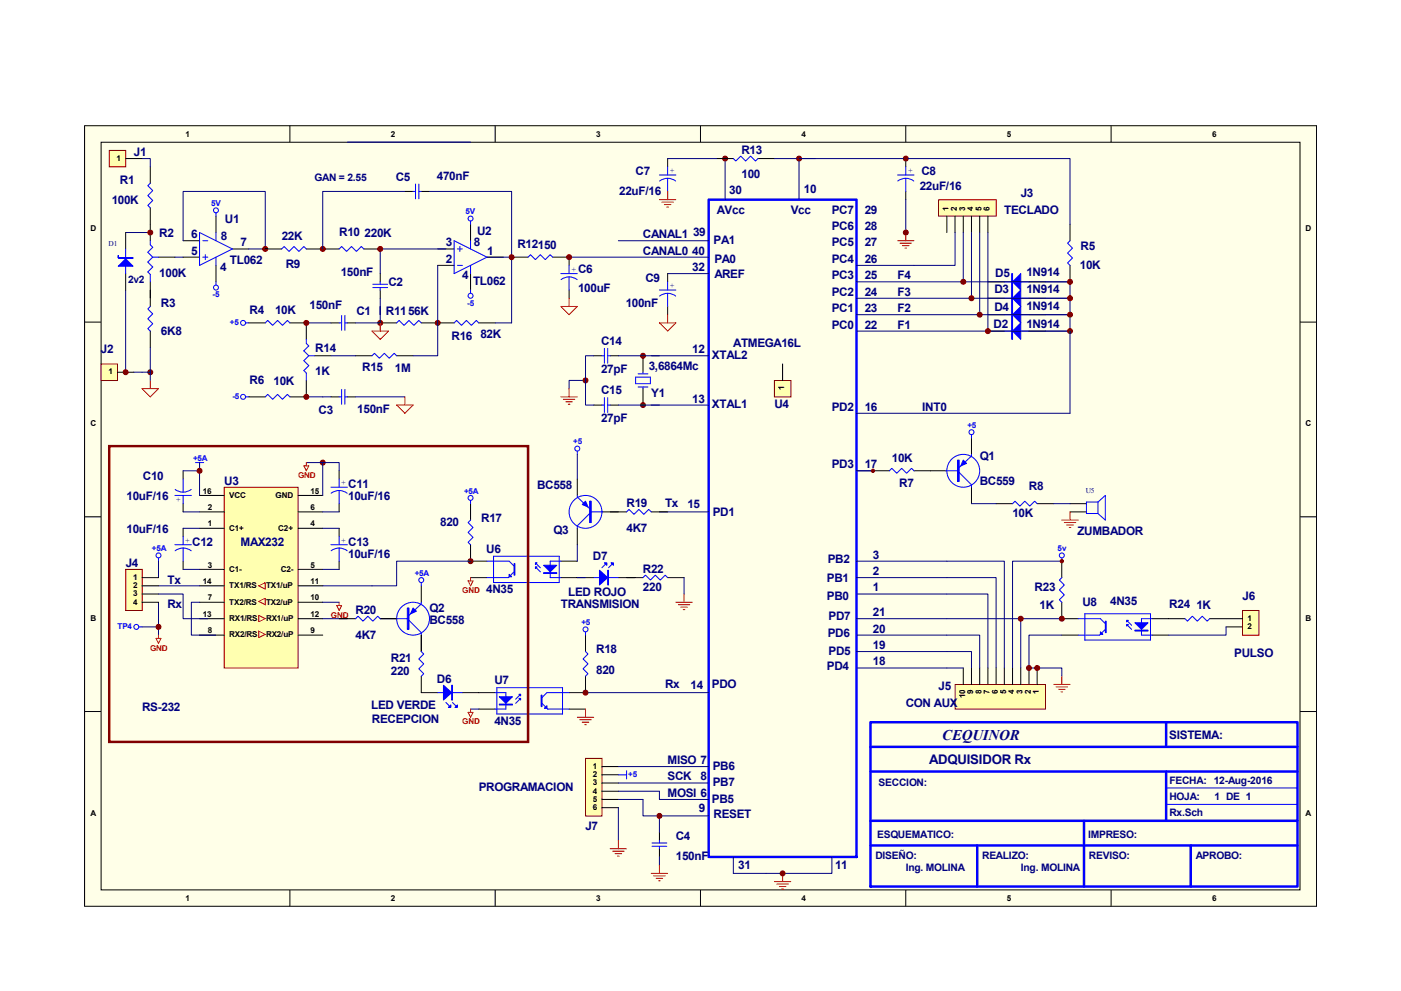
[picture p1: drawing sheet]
<svg xmlns="http://www.w3.org/2000/svg" width="420mm" height="297mm" viewBox="0 0 420 297" stroke-linecap="round" stroke-linejoin="round" font-family="sans-serif">
<path d="M25.4 37.7h369.3v233.9h-369.3z" fill="#ffffe8"/>
<g fill="none" stroke="#000" stroke-width=".3">
<path d="M25.4 37.7h369.3v233.9h-369.3zM86.9 37.7v4.9M148.4 37.7v4.9M210 37.7v4.9M271.5 37.7v4.9M333.1 37.7v4.9M30.3 42.6h359.4v224.1h-359.4zM45.1 50v4.9M200.1 47.5v2.5M200.1 57.4v2.4M271.5 47.5v2.5M271.5 57.4v2.4"/>
<path d="M45.1 62.3v4.9M54.9 77.1h4.9M54.9 72.1h4.9M64.7 64.8v4.9M64.7 79.5v5M69.7 74.6h4.9M131.2 79.5h4.9M131.2 74.6h4.9M141.1 67.2v4.9M146 77.1h4.9M153.4 77.1h4.9M165.7 77.1h4.9"/>
<path d="M320.8 67.2v4.9M320.8 79.5v5M25.4 96.5h4.9M45.1 86.9v4.9M45.1 99.2v5M114 96.8h4.9M126.3 96.8h9.8M141.1 82v4.9M143.5 96.8h4.9M200.1 82v2.5M200.1 91.8v2.5M296.2 99.2h4.9"/>
<path d="M296.2 94.3h4.9M296.2 89.4h4.9M296.2 84.5h4.9M308.5 99.2h4.9M308.5 94.3h4.9M308.5 89.4h4.9M308.5 84.5h4.9M389.7 96.5h4.9M178 106.6h2.5M182.9 106.6h2.5M192.8 106.6v4.9M192.8 116.5v4.9"/>
<path d="M178 121.4h2.5M182.9 121.4h2.5M291.2 131.2v5M25.4 154.9h4.9M261.7 141.1h4.9M274 141.1h9.9M291.2 146v4.9M298.6 150.9h4.9M310.9 150.9h5M389.7 154.9h4.9M25.4 213.2h4.9M389.7 213.2h4.9"/>
<path d="M86.9 266.7v4.9M148.4 266.7v4.9M210 266.7v4.9M271.5 266.7v4.9M333.1 266.7v4.9"/>
</g>
<path d="M212.5 59.8h44.3v197h-44.3zM349.6 216.4v7.4M261 223.8h128v41.9h-128zM261 223.8v-7.4h128v7.4M261 231.2h128M349.6 231.2v14.8M261 253.4h128M261 246h128M293 253.4v12.3M325 246v19.7M357 253.4v12.3" fill="none" stroke="#00f" stroke-width=".74"/>
<g fill="none" stroke="#00f" stroke-width=".3">
<path d="M45.1 54.9l-.8 .7 1.5 1.5-1.5 1.5 1.5 1.5-1.5 1.5 .8 .7M197.7 52.4h4.9M200.1 50v2.4M200.1 53.4v4M200.1 53.4l1.1 .2 1.4 .7M200.1 53.4l-1 .2-1.4 .7M269.1 52.4h4.9M271.5 53.4l1.1 .2 1.3 .7M271.5 53.4l-1 .2-1.4 .7M271.5 50v2.4M271.5 53.4v4M59.8 69.7l9.9 4.9-9.9 4.9z"/>
<path d="M60.8 72.1h1.5M60.8 77.1h1.5M61.5 76.3v1.5M64.7 63.8v1M64.7 69.7v2.4M64.7 77.1v2.4M136.1 72.1l9.9 5-9.9 4.9zM137.1 79.5h1.5M137.1 74.6h1.5M137.9 73.9v1.5M141.1 66.2v1M141.1 72.1v2.5"/>
<path d="M141.1 79.5v2.5M158.3 77.1l.7-.8 1.5 1.5 1.5-1.5 1.5 1.5 1.4-1.5 .8 .8M320.8 72.1l-.8 .8 1.5 1.5-1.5 1.4 1.5 1.5-1.5 1.5 .8 .7M45.1 91.8l-.8 .8 1.5 1.5-1.5 1.4 1.5 1.5-1.5 1.5 .8 .7M118.9 96.8l.7-.8 1.5 1.5 1.5-1.5 1.5 1.5 1.5-1.5 .7 .8M136.1 96.8l.8-.8 1.5 1.5 1.4-1.5 1.5 1.5 1.5-1.5 .7 .8M197.7 86.9h4.9M200.1 84.5v2.4M200.1 87.9v3.9M200.1 87.9l1.1 .1 1.4 .7M200.1 87.9l-1 .1-1.4 .7M301.1 99.2h7.4"/>
<path d="M301.1 94.3h7.4M301.1 89.4h7.4M301.1 84.5h7.4M180.5 106.6h.7M181.2 104.4v4.4M181.2 119.2v4.4M182.2 106.6h.7M182.2 104.4v4.4M182.2 119.2v4.4M190.5 113h4.5v2h-4.5zM191.3 112h2.9M191.3 116h2.9"/>
<path d="M192.8 111.5v.5M192.8 116v.5M180.5 121.4h.7M182.2 121.4h.7M291.2 136.2v.5l-3.7 3.4M266.6 141.1l.8-.7 1.4 1.4 1.5-1.4 1.5 1.4 1.5-1.4 .7 .7M283.6 141.1h3.5M287.5 141.6l3.7 3.7v.7M303.5 150.9l.8-.7 1.5 1.5 1.4-1.5 1.5 1.5 1.5-1.5 .7 .7M349.6 236.1h39.4M349.6 241.1h39.4"/>
<circle cx="64.7" cy="63" r=".74"/>
<circle cx="141.1" cy="65.5" r=".74"/>
<circle cx="288.8" cy="141.1" r="4.9"/>
</g>
<g fill="none" stroke="#000080" stroke-width=".3">
<path d="M104.1 42.6h37M217.4 47.5v12.3M54.9 72.1v-14.7h24.6v17.2h-4.9M256.8 79.5h17.2M200.1 82h12.4M256.8 84.5h64v14.7h-64M256.8 89.4h64M256.8 94.3h64M175.5 114h-4.9v2.5M195.2 106.6h17.3M256.8 123.9h64M256.8 178h27.1"/>
<path d="M256.8 173.1h27.1M256.8 168.2h27.1M256.8 195.3h27.1M256.8 190.3h27.1M256.8 185.4h27.1M256.8 200.2h27.1M219.8 256.8v5"/>
</g>
<g fill="#00f" stroke="#00f" stroke-width=".3">
<path d="M288.8 137.9l1 1-1.8 .7z"/>
<path d="M303.5 99.2l2.5-2.4v4.9z"/>
<path d="M306 91.8v5l-2.5-2.5z"/>
<path d="M306 86.9v4.9l-2.5-2.4z"/>
<path d="M303.5 84.5l2.5-2.5v4.9z"/>
<path d="M287.1 137.9h.4v6.4h-.4z" fill-rule="evenodd"/>
<path d="M303.3 96.8h.2v4.9h-.2z" fill-rule="evenodd"/>
<path d="M303.3 91.8h.2v5h-.2z" fill-rule="evenodd"/>
<path d="M303.3 86.9h.2v4.9h-.2z" fill-rule="evenodd"/>
<path d="M303.3 82h.2v4.9h-.2z" fill-rule="evenodd"/>
</g>
<g fill="#800000" stroke="#800000" stroke-width=".3">
<circle cx="320.8" cy="84.5" r=".74"/>
<circle cx="320.8" cy="89.4" r=".74"/>
<circle cx="320.8" cy="94.3" r=".74"/>
<circle cx="320.8" cy="99.2" r=".74"/>
<circle cx="192.8" cy="121.4" r=".74"/>
<circle cx="192.8" cy="106.6" r=".74"/>
<circle cx="175.5" cy="114" r=".74"/>
<circle cx="217.4" cy="47.5" r=".74"/>
<circle cx="239.5" cy="47.5" r=".74"/>
<circle cx="79.5" cy="74.6" r=".74"/>
<circle cx="131.2" cy="96.8" r=".74"/>
<circle cx="271.5" cy="47.5" r=".74"/>
</g>
<g fill="none" stroke="#f00" stroke-width=".3">
<path d="M197.7 59.8h4.9M200.1 57.4v2.4M198.4 60.6h3.5M199.2 61.3h1.9M199.9 62.1h.5M269.1 72.1h4.9M269.8 72.9h3.5M270.6 73.6h1.9M271.3 74.4h.5M271.5 69.7v2.4M168.1 118.9h5M168.9 119.7h3.4"/>
<path d="M170.6 116.5v2.4M169.6 120.4h2M170.4 121.1h.5M232.2 264.2h4.9M232.9 265h3.4M233.6 265.7h2M234.4 266.4h.5M234.6 261.8v2.4"/>
</g>
<path d="M232.2 114.1h4.9v4.9h-4.9z" fill="#ffffb0"/>
<path d="M232.2 114h4.9v5h-4.9z" fill="none" stroke="#800000" stroke-width=".3"/>
<path d="M214.9 47.5h4.9M227.2 47.5h5M170.6 77.1v2.4M170.6 86.9v2.5M234.6 109.1v4.9" fill="none" stroke="#000" stroke-width=".3"/>
<path d="M219.8 47.5l.8 .8 1.5-1.5 1.4 1.5 1.5-1.5 1.5 1.5 .7-.8M170.6 79.5v2.5M168.1 82h5M170.6 83l1 .1 1.4 .7M170.6 83l-1 .1-1.4 .7M170.6 83v3.9" fill="none" stroke="#00f" stroke-width=".3"/>
<circle cx="114" cy="96.8" r=".74" fill="#800000" stroke="#800000" stroke-width=".3"/>
<path d="M185.4 72.1h27.1M195.2 121.4h17.3M249.4 256.8v5h-19.7" fill="none" stroke="#000080" stroke-width=".3"/>
<path d="M30.4 109.1h4.8v4.9h-4.8z" fill="#ffffb0"/>
<path d="M30.3 109.1h4.9v4.9h-4.9z" fill="none" stroke="#800000" stroke-width=".3"/>
<path d="M35.2 111.5h4.9" fill="none" stroke="#000" stroke-width=".3"/>
<path d="M32.8 45.1h4.9v4.9h-4.9z" fill="#ffffb0"/>
<path d="M32.8 45.1h4.9v4.9h-4.9z" fill="none" stroke="#800000" stroke-width=".3"/>
<path d="M37.7 47.5h4.9M121.4 57.4h2.4M126.3 57.4h2.5M79.5 74.6h4.9M91.8 74.6h9.9M109.1 74.6h4.9M114 82v2.5M114 86.9v2.5" fill="none" stroke="#000" stroke-width=".3"/>
<g fill="#800000" stroke="#800000" stroke-width=".3">
<circle cx="234.6" cy="261.8" r=".74"/>
<circle cx="239.5" cy="47.5" r=".49"/>
<circle cx="96.7" cy="74.6" r=".74"/>
<circle cx="114" cy="74.6" r=".74"/>
<circle cx="153.4" cy="77.1" r=".74"/>
<circle cx="170.6" cy="77.1" r=".74"/>
</g>
<g fill="none" stroke="#000080" stroke-width=".3">
<path d="M121.4 57.4h-24.6v17.2M128.8 57.4h24.6v19.7M200.1 47.5h14.8M232.2 47.5h12.3M239.5 47.5v12.3M131.2 79.5v17.3M133.7 74.6h-19.7v7.4M146 77.1h7.4v19.7h-5M170.6 77.1h41.9M114 89.4v7.4M178 106.6h-2.5v14.8h2.5M185.4 106.6h12.3"/>
<path d="M185.4 121.4h12.3M256.8 141.1h4.9M219.8 261.8h9.9"/>
</g>
<g fill="none" stroke="#00f" stroke-width=".3">
<path d="M123.8 57.4h.8M124.6 55.2v4.4M125.6 57.4h.7M125.6 55.2v4.4M84.4 74.6l.8-.7 1.5 1.5 1.4-1.5 1.5 1.5 1.5-1.5 .7 .7M101.7 74.6l.7-.7 1.5 1.5 1.5-1.5 1.4 1.5 1.5-1.5 .8 .7M64.7 84.5v.9M111.8 85.2h4.4M111.8 86.2h4.4M114 84.5v.7M114 86.2v.7M141.1 86.9v1"/>
<path d="M173.1 135.2v1"/>
<circle cx="64.7" cy="86.2" r=".74"/>
<circle cx="141.1" cy="88.6" r=".74"/>
<circle cx="173.1" cy="134.4" r=".74"/>
</g>
<path d="M175.6 227.3h4.9v17.3h-4.9z" fill="#ffffb0"/>
<path d="M175.6 227.3h4.9v17.3h-4.9z" fill="none" stroke="#800000" stroke-width=".3"/>
<path d="M180.5 229.7h4.9M180.5 232.2h4.9M180.5 234.7h4.9M180.5 237.1h4.9M180.5 239.6h4.9M180.5 242.1h4.9M197.7 249.4v2.5M197.7 254.4v2.4" fill="none" stroke="#000" stroke-width=".3"/>
<path d="M185.4 232.2h2.4M187.8 231v2.4M195.5 252.6h4.4M195.5 253.6h4.4M197.7 251.9v.7M197.7 253.6v.8" fill="none" stroke="#00f" stroke-width=".3"/>
<path d="M197.7 153.4h14.8M175.5 207.6h37M185.4 239.6h7.4v4.9h19.7M185.4 237.1h12.3v2.5h14.8M185.4 234.7h27.1M185.4 229.7h27.1M185.4 242.1v9.8M197.7 244.5v4.9M197.7 256.8v2.5" fill="none" stroke="#000080" stroke-width=".3"/>
<g fill="#800000" stroke="#800000" stroke-width=".3">
<circle cx="197.7" cy="244.5" r=".74"/>
<circle cx="45.1" cy="111.5" r=".74"/>
</g>
<g fill="none" stroke="#f00" stroke-width=".3">
<path d="M111.5 99.2h4.9l-2.4 2.5zM114 96.8v2.4M168.1 91.8h5l-2.5 2.5zM170.6 89.4v2.4M197.7 96.8h4.9l-2.5 2.4zM200.1 94.3v2.5M42.6 116.5h4.9l-2.4 2.4zM45.1 114v2.5M182.9 254.4h4.9M183.7 255.1h3.4M184.4 255.8h2M185.1 256.6h.5"/>
<path d="M185.4 251.9v2.5M197.7 259.3v2.5M195.2 261.8h4.9M196 262.5h3.4M196.7 263.2h2M197.4 264h.5"/>
</g>
<path d="M67.3 146.1h22.1v54.1h-22.1z" fill="#ffffb0"/>
<path d="M67.2 146h22.2v54.2h-22.2z" fill="none" stroke="#800000" stroke-width=".3"/>
<g fill="none" stroke="#000" stroke-width=".3">
<path d="M54.9 141.1v2.5M54.9 150.9v2.5M54.9 158.3v2.5M59.8 158.3h7.4M59.8 153.4h7.4M59.8 148.5h7.4M89.4 158.3h7.4M89.4 153.4h7.4M89.4 148.5h7.4M101.7 141.1v2.5M101.7 150.9v2.5M101.7 158.3v2.5"/>
<path d="M141.1 150.9v5M173.1 143.6v4.9M173.1 158.3v5M180.5 153.4h7.3M195.2 153.4h4.9M54.9 168.2v2.4M59.8 170.6h7.4M59.8 175.6h7.4M89.4 170.6h7.4M89.4 175.6h7.4M101.7 168.2v2.4M126.3 175.6v4.9"/>
<path d="M141.1 163.3v4.9h4.9M141.1 173.1h4.9M168.1 168.2h5M168.1 173.1h9.9M185.4 173.1h7.4M200.1 173.1h5M59.8 190.3h7.4M59.8 185.4h7.4M59.8 180.5h7.4M89.4 190.3h7.4M89.4 185.4h7.4M89.4 180.5h7.4"/>
<path d="M101.7 185.4h4.9M114 185.4h4.9M126.3 190.3v5M175.5 190.3v5M126.3 202.7v4.9h4.9M138.6 207.6h9.8M143.5 212.5h4.9M170.6 212.5h4.9M175.5 202.7v4.9h-4.9"/>
</g>
<g fill="none" stroke="#f00" stroke-width=".3">
<path d="M91.1 139.6h1.5l-.8 1.5zM91.8 138.6v1M77.5 175.6l2-1v2zM140.3 174.1h1.5l-.7 1.5zM141.1 173.1v1M205.1 178v2.5M46.8 191.3h1.5l-.8 1.5zM47.5 190.3v1M77.5 180.2l2-.9v1.9zM77.5 184.4l2 1-2 1zM77.5 189.1l2 1-2 1zM100.9 181.5h1.5l-.7 1.5z"/>
<path d="M101.7 180.5v1M202.6 180.5h4.9M203.3 181.2h3.5M204.1 182h2M204.8 182.7h.5M140.3 213.5h1.5l-.7 1.5zM141.1 212.5v1M173.1 215h4.9M173.8 215.7h3.5M174.5 216.4h2M175.3 217.2h.5M175.5 212.5v2.5"/>
</g>
<g fill="none" stroke="#00f" stroke-width=".3">
<path d="M58.6 138.6h2.5M59.8 138.6v2.5M52.4 148.5h5M52.5 146.7l1.4 .7 1 .1M54.9 143.6v3.9M54.9 148.5v2.4M57.3 146.7l-1.4 .7-1 .1M99.2 146h4.9M101.7 147l1 .1 1.4 .7M101.7 147l-1 .1-1.4 .7M101.7 143.6v2.4M101.7 147v3.9"/>
<path d="M141.1 155.9l-.8 .7 1.5 1.5-1.5 1.5 1.5 1.4-1.5 1.5 .8 .8M141.1 150v.9M173.1 148.5v.5l3.7 3.4M176.8 153.9l-3.7 3.7v.7M177.3 153.4h3.4M187.8 153.4l.8-.7 1.5 1.4 1.4-1.4 1.5 1.4 1.5-1.4 .7 .7M47.5 167.2v1M52.4 163.3h5M52.5 165.1a3.9 3.9 0 0 1 4.8 0M54.9 160.8v2.5M54.9 164.2v4M99.2 163.3h4.9"/>
<path d="M99.3 165.1a3.9 3.9 0 0 1 4.8 0M101.7 160.8v2.5M101.7 164.2v4M126.3 174.6v1M146 168.2h6.6l1.5 1.5M148 166.7h19.7v7.9h-19.7zM154.1 171.4l-1.7 1.7h-6.4M160.5 169.9l1.5 1.5M160.5 168.7l1.5 1.5M168.1 168.2h-3.2v4.9h3.2M178 173.1h7.4M181.4 169.2l-.9 1"/>
<path d="M183.4 169.2l-1 1M192.8 173.1l.7-.7 1.5 1.4 1.5-1.4 1.4 1.4 1.5-1.4 .7 .7M41.6 187.9h1M106.6 185.4l.7-.7 1.5 1.5 1.5-1.5 1.5 1.5 1.4-1.5 .8 .7M118.7 185.4h3.4M122.6 185.9l3.7 3.7v.7M126.3 180.5v.5l-3.7 3.4M126.3 195.3l.7 .7-1.4 1.5 1.4 1.5-1.4 1.4 1.4 1.5-.7 .8M175.5 195.3l.8 .7-1.5 1.5 1.5 1.5-1.5 1.4 1.5 1.5-.8 .8M175.5 189.4v.9M131.2 207.6h7.4M133.7 210.5l1 1"/>
<path d="M135.6 210.5l1 1M148.4 207.6h3.2v4.9h-3.2M148.9 206.1h19.7v7.9h-19.7zM156.1 209.3l-1.5 1.5M156.1 208.1l-1.5 1.5M162.5 210.8l1.7 1.7h6.4M170.6 207.6h-6.6l-1.5 1.5"/>
<circle cx="141.1" cy="149.2" r=".74"/>
<circle cx="175.5" cy="153.4" r="4.9"/>
<circle cx="47.5" cy="166.5" r=".74"/>
<circle cx="126.3" cy="173.8" r=".74"/>
<circle cx="40.9" cy="187.9" r=".74"/>
<circle cx="123.8" cy="185.4" r="4.9"/>
<circle cx="175.5" cy="188.6" r=".74"/>
</g>
<g fill="none" stroke="#000080" stroke-width=".3">
<path d="M59.8 138.6v9.9M91.8 138.6h5v9.9M96.8 138.6h4.9v2.5M54.9 153.4h4.9M54.9 158.3h4.9M54.9 141.1h4.9M96.8 153.4h4.9M96.8 158.3h4.9M47.5 178h7.4v7.4h7.4M47.5 175.6h12.3M47.5 168.2v4.9M54.9 170.6h4.9"/>
<path d="M96.8 170.6h4.9M141.1 168.2h-22.2v7.4h-22.1M173.1 173.1h2.4M42.6 187.9h4.9M47.5 180.5v9.8M59.8 190.3h4.9M96.8 185.4h7.3M141.1 212.5h2.4"/>
</g>
<g fill="#800000" stroke="#800000" stroke-width=".3">
<circle cx="96.7" cy="138.6" r=".74"/>
<circle cx="59.8" cy="141.1" r=".74"/>
<circle cx="141.1" cy="168.2" r=".74"/>
<circle cx="175.5" cy="207.6" r=".74"/>
<circle cx="47.5" cy="187.9" r=".74"/>
</g>
<g fill="#00f" stroke="#00f" stroke-width=".3">
<path d="M163 169.4h3.9l-2 2z"/>
<path d="M160.5 168.7h.5l-.5 .5z"/>
<path d="M160.5 169.9h.5l-.5 .5z"/>
<path d="M152.6 172.1l.8 .8h-.8z"/>
<path d="M175.5 150.2l.8 1.7-1.8-.7z"/>
<path d="M179.7 170.9l2.5 2.2-2.5 2.2z"/>
<path d="M183.2 168.7h.7v.7z"/>
<path d="M181.2 168.7h.7v.7z"/>
<path d="M149.7 208.8h3.9l-2 2z"/>
<path d="M155.6 208.1h.5v.5z"/>
<path d="M155.6 209.3h.5v.5z"/>
<path d="M164 211.5v.8h-.8z"/>
<path d="M123.8 182.2l1 1-1.7 .7z"/>
<path d="M132.9 205.4l2.5 2.2-2.5 2.2z"/>
<path d="M137.1 211.3v.7h-.7z"/>
<path d="M135.2 211.3v.7h-.8z"/>
<path d="M163 171.6h3.9v.3h-3.9z" fill-rule="evenodd"/>
<path d="M154.1 168.9h.3v3.5h-.3z" fill-rule="evenodd"/>
<path d="M176.8 150.2h.5v6.4h-.5z" fill-rule="evenodd"/>
<path d="M182.2 170.9h.2v4.4h-.2z" fill-rule="evenodd"/>
<path d="M149.7 211h3.9v.3h-3.9z" fill-rule="evenodd"/>
<path d="M162.2 208.3h.3v3.5h-.3z" fill-rule="evenodd"/>
<path d="M122.1 182.2h.5v6.4h-.5z" fill-rule="evenodd"/>
<path d="M135.4 205.4h.2v4.4h-.2z" fill-rule="evenodd"/>
</g>
<path d="M32.7 133.7h125.6v88.7h-125.6z" fill="none" stroke="#800000" stroke-width=".74"/>
<path d="M37.7 170.7h4.9v12.3h-4.9z" fill="#ffffb0"/>
<path d="M37.7 170.6h4.9v12.4h-4.9z" fill="none" stroke="#800000" stroke-width=".3"/>
<g fill="none" stroke="#000" stroke-width=".3">
<path d="M37.7 69.7v4.9M45.1 67.2v4.9M47.5 77.1h4.9M37.7 82v4.9M45.1 84.5v4.9M74.6 96.8h4.9M86.9 96.8h4.9v4.9M99.2 96.8h2.5M104.1 96.8h2.5M74.6 118.9h4.9M91.8 114v4.9h-4.9M94.3 106.6h4.9"/>
<path d="M99.2 118.9h2.5M104.1 118.9h2.5M106.6 106.6h4.9M118.9 106.6h4.9M320.8 150.9h4.9M320.8 153.4h4.9M42.6 173.1h4.9M42.6 175.6h4.9M42.6 178h4.9M42.6 180.5h4.9"/>
</g>
<g fill="none" stroke="#000080" stroke-width=".3">
<path d="M42.6 47.5h2.5v2.5M239.5 47.5h81.3v19.7M37.7 69.7h7.4M52.4 77.1h2.5M37.7 86.9v24.6M91.8 96.8h7.4M106.6 96.8h7.4M131.2 96.8v9.8h-7.4M320.8 99.2v24.7M40.1 111.5h5M45.1 104.2v9.8M91.8 118.9h7.4"/>
<path d="M99.2 106.6h7.4M106.6 118.9h14.8M173.1 136.2v7.4M256.8 141.1h4.9M291.2 150.9h7.4M315.9 150.9h4.9M173.1 163.3v4.9M205.1 173.1v4.9M59.8 180.5h-2.4v9.8h2.4M96.8 180.5h4.9"/>
</g>
<g fill="none" stroke="#00f" stroke-width=".3">
<path d="M37.7 74.6v7.4M45.1 72.1v1.3l.7 .7-1.5 1.5 1.5 1.5M45.8 77.1h1.7M45.8 77.1l-1.5 1.5 1.5 1.4-1.5 1.5 .8 .7v2.3M73.6 96.8h1M79.5 96.8l.8-.8 1.4 1.5 1.5-1.5 1.5 1.5 1.5-1.5 .7 .8M101.7 96.8h.7M102.4 94.6v4.4M103.4 96.8h.7M103.4 94.6v4.4M73.6 118.9h1M79.5 118.9l.8-.7 1.4 1.5 1.5-1.5 1.5 1.5 1.5-1.5 .7 .7"/>
<path d="M91.8 101.7v1.2l.8 .8-1.5 1.4 1.5 1.5M92.6 106.6h1.7M92.6 106.6l-1.5 1.5 1.5 1.5-1.5 1.5 .7 .7v2.2M101.7 118.9h.7M102.4 116.7v4.4M103.4 118.9h.7M103.4 116.7v4.4M111.5 106.6l.8-.7 1.4 1.5 1.5-1.5 1.5 1.5 1.5-1.5 .7 .7M291.2 130.3v.9M329.1 150.5l2.3-2v7.4l-2.3-2M329.1 150.5v3.4M329.1 150.5h-3.4v3.4h3.4"/>
<circle cx="72.9" cy="96.8" r=".74"/>
<circle cx="72.9" cy="118.9" r=".74"/>
<circle cx="291.2" cy="129.5" r=".74"/>
</g>
<path d="M121.4 118.9v2.5M118.9 121.4h4.9l-2.4 2.5zM318.3 155.9h4.9M319.1 156.6h3.4M319.8 157.3h2M320.5 158.1h.5M320.8 153.4v2.5" fill="none" stroke="#f00" stroke-width=".3"/>
<g fill="#800000" stroke="#800000" stroke-width=".3">
<circle cx="91.8" cy="96.8" r=".74"/>
<circle cx="91.8" cy="118.9" r=".74"/>
<circle cx="37.7" cy="111.5" r=".74"/>
<circle cx="45.1" cy="69.7" r=".74"/>
</g>
<g fill="#00f" stroke="#00f" stroke-width=".3">
<path d="M37.7 77.6l2.2 2.2h-4.4z"/>
<path d="M35.5 76.6v.7h4.4h-4.4z" fill-rule="evenodd"/>
</g>
<path d="M281.4 59.9h17.3v4.9h-17.3z" fill="#ffffb0"/>
<path d="M281.4 59.9h17.3v4.9h-17.3z" fill="none" stroke="#800000" stroke-width=".3"/>
<path d="M283.9 64.8v4.9M286.3 64.8v4.9M288.8 64.8v4.9M291.2 64.8v4.9M293.7 64.8v4.9M296.2 64.8v4.9" fill="none" stroke="#000" stroke-width=".3"/>
<g fill="#800000" stroke="#800000" stroke-width=".3">
<circle cx="271.5" cy="47.5" r=".49"/>
<circle cx="271.5" cy="69.7" r=".74"/>
<circle cx="288.8" cy="84.5" r=".74"/>
<circle cx="291.2" cy="89.4" r=".74"/>
<circle cx="293.7" cy="94.3" r=".74"/>
<circle cx="296.2" cy="99.2" r=".74"/>
</g>
<path d="M271.5 59.8v9.9M286.3 69.7v9.8h-12.3M288.8 69.7v14.8M291.2 69.7v19.7M293.7 69.7v24.6M296.2 69.7v29.5" fill="none" stroke="#000080" stroke-width=".3"/>
<path d="M286.4 205.2h27v7.3h-27z" fill="#ffffb0"/>
<path d="M286.3 205.1h27.1v7.4h-27.1z" fill="none" stroke="#800000" stroke-width=".3"/>
<g fill="none" stroke="#000" stroke-width=".3">
<path d="M318.3 168.2v4.9M318.3 180.5v4.9h4.9M318.3 190.3h4.9M345.4 185.4h9.8M345.4 190.3h4.9M362.6 185.4h5M288.8 200.2v4.9M291.2 200.2v4.9M293.7 200.2v4.9M296.2 200.2v4.9M298.6 200.2v4.9M301.1 200.2v4.9"/>
<path d="M303.5 200.2v4.9M306 200.2v4.9M308.5 200.2v4.9M310.9 200.2v4.9"/>
</g>
<path d="M283.9 178h12.3v22.2M283.9 173.1h14.7v27.1M283.9 168.2h17.2v32M283.9 195.3h7.3v4.9M283.9 190.3h9.8v9.9M283.9 185.4h22.1v14.8M306 185.4h12.3M283.9 200.2h4.9" fill="none" stroke="#000080" stroke-width=".3"/>
<path d="M315.9 205.1h4.9M316.6 205.9h3.4M317.3 206.6h2M318.1 207.3h.5M318.3 202.7v2.4" fill="none" stroke="#f00" stroke-width=".3"/>
<g fill="none" stroke="#00f" stroke-width=".3">
<path d="M318.3 173.1l-.7 .7 1.5 1.5-1.5 1.5 1.5 1.5-1.5 1.5 .7 .7M318.3 167.2v1M323.2 185.4h6.7l1.5 1.5M325.2 183.9h19.7v7.9h-19.7zM331.4 188.6l-1.8 1.7h-6.4M337.8 187.1l1.4 1.5M337.8 185.9l1.4 1.5M345.4 185.4h-3.2v4.9h3.2M355.2 185.4l.8 .8 1.5-1.5 1.4 1.5 1.5-1.5 1.5 1.5 .7-.8"/>
<circle cx="318.3" cy="166.5" r=".74"/>
</g>
<g fill="#00f" stroke="#00f" stroke-width=".3">
<path d="M340.2 186.7h4l-2 1.9z"/>
<path d="M337.8 185.9h.5l-.5 .5z"/>
<path d="M337.8 187.1h.5l-.5 .5z"/>
<path d="M329.9 189.4l.7 .7h-.7z"/>
<path d="M340.2 188.9h4v.2h-4z" fill-rule="evenodd"/>
<path d="M331.4 186.2h.2v3.4h-.2z" fill-rule="evenodd"/>
</g>
<g fill="#800000" stroke="#800000" stroke-width=".3">
<circle cx="306" cy="185.4" r=".74"/>
<circle cx="261.7" cy="141.1" r=".49"/>
<circle cx="318.3" cy="185.4" r=".74"/>
</g>
<path d="M372.5 183h4.9v7.4h-4.9z" fill="#ffffb0"/>
<path d="M372.5 183h4.9v7.4h-4.9z" fill="none" stroke="#800000" stroke-width=".3"/>
<path d="M367.6 185.4h4.9M367.6 187.9h4.9" fill="none" stroke="#000" stroke-width=".3"/>
<path d="M318.3 168.2h-14.8v32M318.3 190.3h-9.8v9.9h9.8v2.5M367.6 187.9v2.4h-17.3" fill="none" stroke="#000080" stroke-width=".3"/>
<g fill="#800000" stroke="#800000" stroke-width=".3">
<circle cx="318.3" cy="168.2" r=".49"/>
<circle cx="310.9" cy="200.2" r=".74"/>
<circle cx="308.5" cy="200.2" r=".74"/>
</g>
<text font-size="4.4" fill="#000080" x="282.5" y="221.7">CEQUINOR</text>
<text font-size="4" fill="#000080" x="278.5" y="229.1">ADQUISIDOR Rx</text>
<g font-size="3.5" fill="#000080">
<text x="40.1" y="46.8">J1</text>
<text x="222.3" y="46">R13</text>
<text x="131" y="53.9">470nF</text>
<text x="190.5" y="52.4">C7</text>
<text x="222.3" y="53.4">100</text>
<text x="276.2" y="52.4">C8</text>
<text x="35.9" y="55.1">R1</text>
<text x="118.7" y="54.1">C5</text>
<text x="185.6" y="58.3">22uF/16</text>
<text x="218.6" y="58.1">30</text>
<text x="241" y="57.8">10</text>
<text x="275.7" y="56.8">22uF/16</text>
<text x="306" y="59">J3</text>
<text x="33.5" y="61">100K</text>
<text x="214.9" y="64">AVcc</text>
<text x="237.1" y="64">Vcc</text>
<text x="249.4" y="64">PC7</text>
<text x="259.2" y="64">29</text>
<text x="301.1" y="64">TECLADO</text>
<text x="47.7" y="71.1">R2</text>
<text x="57.4" y="71.4">6</text>
<text x="66.2" y="71.9">8</text>
<text x="67.4" y="67">U1</text>
<text x="84.5" y="71.9">22K</text>
<text x="101.7" y="70.6">R10</text>
<text x="109.3" y="70.9">220K</text>
<text x="143" y="70.4">U2</text>
<text x="192.7" y="71.4">CANAL1</text>
<text x="207.8" y="70.6">39</text>
<text x="249.4" y="68.9">PC6</text>
<text x="259.2" y="68.9">28</text>
<text x="57.4" y="76.3">5</text>
<text x="72.1" y="73.8">7</text>
<text x="133.7" y="73.8">3</text>
<text x="142.1" y="73.8">8</text>
<text x="146" y="76.3">1</text>
<text x="155.1" y="74.3">R12150</text>
<text x="192.7" y="76.3">CANAL0</text>
<text x="207.5" y="76.3">40</text>
<text x="213.9" y="73.1">PA1</text>
<text x="249.4" y="73.8">PC5</text>
<text x="259.2" y="73.8">27</text>
<text x="324" y="74.8">R5</text>
<text x="47.7" y="83">100K</text>
<text x="66" y="81.2">4</text>
<text x="68.9" y="79.2">TL062</text>
<text x="85.7" y="80.3">R9</text>
<text x="102.1" y="82.7">150nF</text>
<text x="133.7" y="78.8">2</text>
<text x="138.6" y="83.7">4</text>
<text x="173.3" y="81.7">C6</text>
<text x="207.5" y="81.2">32</text>
<text x="214.2" y="78.8">PA0</text>
<text x="214.2" y="83.4">AREF</text>
<text x="249.4" y="78.8">PC4</text>
<text x="249.4" y="83.7">PC3</text>
<text x="259.2" y="83.7">25</text>
<text x="259.2" y="78.8">26</text>
<text x="269.1" y="83.7">F4</text>
<text x="298.3" y="83">D5</text>
<text x="307.7" y="82.7">1N914</text>
<text x="323.7" y="80.7">10K</text>
<text x="116.5" y="85.7">C2</text>
<text x="141.8" y="85.4">TL062</text>
<text x="173.3" y="87.4">100uF</text>
<text x="193.5" y="84.4">C9</text>
<text x="249.4" y="88.6">PC2</text>
<text x="259.2" y="88.6">24</text>
<text x="269.1" y="88.6">F3</text>
<text x="298.1" y="87.9">D3</text>
<text x="307.7" y="87.9">1N914</text>
<text x="48.3" y="92.1">R3</text>
<text x="74.8" y="94">R4</text>
<text x="82.5" y="94">10K</text>
<text x="92.8" y="92.6">150nF</text>
<text x="106.8" y="94.3">C1</text>
<text x="115.7" y="94.3">R1156K</text>
<text x="187.6" y="92.1">100nF</text>
<text x="249.4" y="93.6">PC1</text>
<text x="259.2" y="93.6">23</text>
<text x="269.1" y="93.6">F2</text>
<text x="298.1" y="93.3">D4</text>
<text x="307.7" y="93">1N914</text>
<text x="48.3" y="100.4">6K8</text>
<text x="135.4" y="101.9">R16</text>
<text x="144" y="101.4">82K</text>
<text x="249.4" y="98.5">PC0</text>
<text x="259.2" y="98.5">22</text>
<text x="269.1" y="98.5">F1</text>
<text x="297.9" y="98.2">D2</text>
<text x="307.7" y="98.2">1N914</text>
<text x="30.3" y="105.9">J2</text>
<text x="94.5" y="105.6">R14</text>
<text x="180.2" y="103.4">C14</text>
<text x="207.5" y="105.9">12</text>
<text x="213.4" y="107.6">XTAL2</text>
<text x="219.8" y="103.9">ATMEGA16L</text>
<text x="94.5" y="112.5">1K</text>
<text x="108.6" y="111.3">R15</text>
<text x="118.4" y="111.5">1M</text>
<text x="180.2" y="111.8">27pF</text>
<text x="194.5" y="111">3,6864Mc</text>
<text x="74.8" y="115.2">R6</text>
<text x="82" y="115.4">10K</text>
<text x="180.2" y="118.1">C15</text>
<text x="195.2" y="118.9">Y1</text>
<text x="95.5" y="124.1">C3</text>
<text x="107.1" y="123.8">150nF</text>
<text x="207.5" y="120.6">13</text>
<text x="213.4" y="122.1">XTAL1</text>
<text x="232.1" y="122.1">U4</text>
<text x="249.4" y="123.1">PD2</text>
<text x="259.2" y="123.1">16</text>
<text x="276.5" y="123.1">INT0</text>
<text x="180.2" y="126.5">27pF</text>
<text x="293.7" y="137.9">Q1</text>
<text x="42.8" y="143.8">C10</text>
<text x="249.4" y="140.3">PD3</text>
<text x="259.2" y="140.3">17</text>
<text x="267.4" y="138.6">10K</text>
<text x="37.9" y="149.9">10uF/16</text>
<text x="67.2" y="145.2">U3</text>
<text x="104.4" y="146.3">C11</text>
<text x="104.4" y="149.9">10uF/16</text>
<text x="161" y="146.5">BC558</text>
<text x="269.6" y="146">R7</text>
<text x="293.7" y="145.2">BC559</text>
<text x="308.5" y="147">R8</text>
<text x="187.8" y="151.9">R19</text>
<text x="199.4" y="151.9">Tx</text>
<text x="206.1" y="152.4">15</text>
<text x="213.7" y="154.6">PD1</text>
<text x="303.5" y="154.9">10K</text>
<text x="37.9" y="159.8">10uF/16</text>
<text x="131.9" y="157.6">820</text>
<text x="144.3" y="156.3">R17</text>
<text x="165.9" y="160">Q3</text>
<text x="187.8" y="159.5">4K7</text>
<text x="323" y="160.3">ZUMBADOR</text>
<text x="57.6" y="163.5">C12</text>
<text x="72.1" y="163.7">MAX232</text>
<text x="104.4" y="163.5">C13</text>
<text x="104.4" y="167.2">10uF/16</text>
<text x="145.7" y="165.7">U6</text>
<text x="177.8" y="167.9">D7</text>
<text x="261.7" y="167.4">3</text>
<text x="37.7" y="169.9">J4</text>
<text x="192.7" y="171.6">R22</text>
<text x="248.1" y="168.7">PB2</text>
<text x="261.7" y="172.3">2</text>
<text x="50.2" y="175">Tx</text>
<text x="145.7" y="177.8">4N35</text>
<text x="170.3" y="178.5">LED ROJO</text>
<text x="192.7" y="177">220</text>
<text x="247.9" y="179.7">PB0</text>
<text x="247.9" y="174.3">PB1</text>
<text x="261.7" y="177.2">1</text>
<text x="310.2" y="177">R23</text>
<text x="372.5" y="179.7">J6</text>
<text x="50.2" y="182.2">Rx</text>
<text x="106.6" y="183.9">R20</text>
<text x="128.7" y="183.4">Q2</text>
<text x="168.1" y="182.2">TRANSMISION</text>
<text x="248.4" y="185.9">PD7</text>
<text x="261.7" y="184.7">21</text>
<text x="311.6" y="182.7">1K</text>
<text x="324.5" y="181.7">U8</text>
<text x="332.8" y="181.4">4N35</text>
<text x="350.5" y="182.2">R24</text>
<text x="358.7" y="182.5">1K</text>
<text x="106.6" y="191.6">4K7</text>
<text x="128.7" y="187.1">BC558</text>
<text x="248.1" y="190.8">PD6</text>
<text x="261.7" y="189.6">20</text>
<text x="178.7" y="195.7">R18</text>
<text x="248.4" y="196.2">PD5</text>
<text x="261.7" y="194.5">19</text>
<text x="370" y="197">PULSO</text>
<text x="117.2" y="198.5">R21</text>
<text x="117.2" y="202.4">220</text>
<text x="178.7" y="201.9">820</text>
<text x="247.9" y="200.9">PD4</text>
<text x="261.7" y="199.4">18</text>
<text x="131" y="204.6">D6</text>
<text x="148.2" y="205.1">U7</text>
<text x="199.4" y="206.3">Rx</text>
<text x="207" y="206.6">14</text>
<text x="213.4" y="206.3">PDO</text>
<text x="281.4" y="206.8">J5</text>
<text x="42.6" y="213">RS-232</text>
<text x="111.3" y="212.5">LED VERDE</text>
<text x="271.5" y="211.7">CON AUX</text>
<text x="111.5" y="216.7">RECEPCION</text>
<text x="148.2" y="217.2">4N35</text>
<text x="350.5" y="221.4">SISTEMA:</text>
<text x="200.1" y="229">MISO 7</text>
<text x="200.1" y="233.9">SCK</text>
<text x="210" y="233.9">8</text>
<text x="213.7" y="230.7">PB6</text>
<text x="143.5" y="237.1">PROGRAMACION</text>
<text x="200.1" y="238.8">MOSI 6</text>
<text x="213.7" y="235.6">PB7</text>
<text x="209.5" y="243.2">9</text>
<text x="213.4" y="240.8">PB5</text>
<text x="213.9" y="245.2">RESET</text>
<text x="175.5" y="248.7">J7</text>
<text x="202.6" y="251.9">C4</text>
<text x="202.6" y="257.8">150nF</text>
<text x="221.3" y="260.5">31</text>
<text x="250.3" y="260.5">11</text>
</g>
<g font-size="3.1" fill="#000080">
<text x="94.3" y="54.2">GAN = 2.55</text>
<text x="38.4" y="84.8">2v2</text>
<text x="263.4" y="235.5">SECCION:</text>
<text x="350.6" y="239.6">HOJA:</text>
<text x="350.6" y="235">FECHA: 12-Aug-2016</text>
<text x="364.1" y="239.6">1 DE 1</text>
<text x="350.6" y="244.6">Rx.Sch</text>
<text x="262.9" y="251.2">ESQUEMATICO:</text>
<text x="326.2" y="251.2">IMPRESO:</text>
<text x="262.4" y="257.4">DISEÑO:</text>
<text x="294.4" y="257.4">REALIZO:</text>
<text x="326.4" y="257.4">REVISO:</text>
<text x="358.4" y="257.4">APROBO:</text>
<text x="271.5" y="261.1">Ing. MOLINA</text>
<text x="306" y="261.1">Ing. MOLINA</text>
</g>
<g font-size="2.4">
<text x="55.6" y="41.1">1</text>
<text x="117.2" y="41.1">2</text>
<text x="178.7" y="41.1">3</text>
<text x="240.3" y="41.1">4</text>
<text x="301.8" y="41.1">5</text>
<text x="363.4" y="41.1">6</text>
<text x="35" y="48.2">1</text>
<text x="284.3" y="63.3" transform="rotate(-90 284.3 63.3)">1</text>
<text x="286.8" y="63.3" transform="rotate(-90 286.8 63.3)">2</text>
<text x="289.3" y="63.3" transform="rotate(-90 289.3 63.3)">3</text>
<text x="291.7" y="63.3" transform="rotate(-90 291.7 63.3)">4</text>
<text x="294.2" y="63.3" transform="rotate(-90 294.2 63.3)">5</text>
<text x="296.7" y="63.3" transform="rotate(-90 296.7 63.3)">6</text>
<text x="27.1" y="69.4">D</text>
<text x="391.4" y="69.4">D</text>
<text x="32.5" y="112.2">1</text>
<text x="235.1" y="117" transform="rotate(-90 235.1 117)">1</text>
<text x="27.1" y="127.8">C</text>
<text x="391.4" y="127.8">C</text>
<text x="60.8" y="147.9">16</text>
<text x="68.7" y="149.2">VCC</text>
<text x="82.6" y="149.2">GND</text>
<text x="93" y="147.9">15</text>
<text x="62.3" y="152.9">2</text>
<text x="93" y="152.9">6</text>
<text x="62.3" y="157.8">1</text>
<text x="68.7" y="159">C1+</text>
<text x="83.4" y="159">C2+</text>
<text x="93" y="157.8">4</text>
<text x="39.9" y="173.8">1</text>
<text x="62.3" y="170.1">3</text>
<text x="68.7" y="171.3">C1-</text>
<text x="84.2" y="171.3">C2-</text>
<text x="93" y="170.1">5</text>
<text x="39.9" y="176.2">2</text>
<text x="39.9" y="178.7">3</text>
<text x="60.8" y="175">14</text>
<text x="62.3" y="180">7</text>
<text x="68.7" y="176.2">TX1/RS</text>
<text x="79.8" y="176.2">TX1/uP</text>
<text x="93" y="180">10</text>
<text x="93" y="175">11</text>
<text x="39.9" y="181.2">4</text>
<text x="60.8" y="184.9">13</text>
<text x="68.7" y="181.2">TX2/RS</text>
<text x="79.8" y="181.2">TX2/uP</text>
<text x="93" y="184.9">12</text>
<text x="27.1" y="186.1">B</text>
<text x="62.3" y="189.8">8</text>
<text x="68.7" y="186.1">RX1/RS</text>
<text x="68.7" y="191">RX2/RS</text>
<text x="79.8" y="191">RX2/uP</text>
<text x="79.8" y="186.1">RX1/uP</text>
<text x="93" y="189.8">9</text>
<text x="374" y="186.1">1</text>
<text x="374" y="188.5">2</text>
<text x="391.4" y="186.1">B</text>
<text x="289.3" y="209.3" transform="rotate(-90 289.3 209.3)">10</text>
<text x="291.7" y="208.1" transform="rotate(-90 291.7 208.1)">9</text>
<text x="294.2" y="208.1" transform="rotate(-90 294.2 208.1)">8</text>
<text x="296.7" y="208.1" transform="rotate(-90 296.7 208.1)">7</text>
<text x="299.1" y="208.1" transform="rotate(-90 299.1 208.1)">6</text>
<text x="301.6" y="208.1" transform="rotate(-90 301.6 208.1)">5</text>
<text x="304.1" y="208.1" transform="rotate(-90 304.1 208.1)">4</text>
<text x="306.5" y="208.1" transform="rotate(-90 306.5 208.1)">3</text>
<text x="309" y="208.1" transform="rotate(-90 309 208.1)">2</text>
<text x="311.4" y="208.1" transform="rotate(-90 311.4 208.1)">1</text>
<text x="177.8" y="230.4">1</text>
<text x="177.8" y="232.9">2</text>
<text x="177.8" y="235.3">3</text>
<text x="177.8" y="237.8">4</text>
<text x="27.1" y="244.5">A</text>
<text x="177.8" y="240.3">5</text>
<text x="177.8" y="242.7">6</text>
<text x="391.4" y="244.5">A</text>
<text x="55.6" y="270.1">1</text>
<text x="117.2" y="270.1">2</text>
<text x="178.7" y="270.1">3</text>
<text x="240.3" y="270.1">4</text>
<text x="301.8" y="270.1">5</text>
<text x="363.4" y="270.1">6</text>
</g>
<g font-size="2.4" fill="#00f">
<text x="63.3" y="61.8">5V</text>
<text x="139.6" y="64.2">5V</text>
<text x="63.8" y="89.1">-5</text>
<text x="140.1" y="91.6">-5</text>
<text x="68.9" y="97.4">+5</text>
<text x="69.7" y="119.6">-5</text>
<text x="290" y="128.2">+5</text>
<text x="171.8" y="133.2">+5</text>
<text x="57.9" y="138.1">+5A</text>
<text x="139.1" y="147.9">+5A</text>
<text x="45.5" y="165.2">+5A</text>
<text x="317.1" y="165.2">5v</text>
<text x="124.3" y="172.5">+5A</text>
<text x="35.2" y="188.5">TP4</text>
<text x="174.3" y="187.3">+5</text>
<text x="188.3" y="232.9">+5</text>
</g>
<g font-size="2.4" fill="#f00">
<text x="89.4" y="143.2">GND</text>
<text x="138.6" y="177.7">GND</text>
<text x="99.2" y="185.1">GND</text>
<text x="45" y="195">GND</text>
<text x="138.6" y="217.1">GND</text>
</g>
<g font-size="2.2" fill="#000080">
<text x="200.9" y="51.9">+</text>
<text x="272.3" y="51.9">+</text>
<text x="32.5" y="73.8">D1</text>
<text x="171.4" y="81.5">+</text>
<text x="200.9" y="86.4">+</text>
<text x="54.1" y="149" transform="rotate(-180 54.1 149)">+</text>
<text x="102.4" y="145.5">+</text>
<text x="325.5" y="147.7">U5</text>
<text x="55.6" y="162.7">+</text>
<text x="102.4" y="162.7">+</text>
</g>
</svg>
